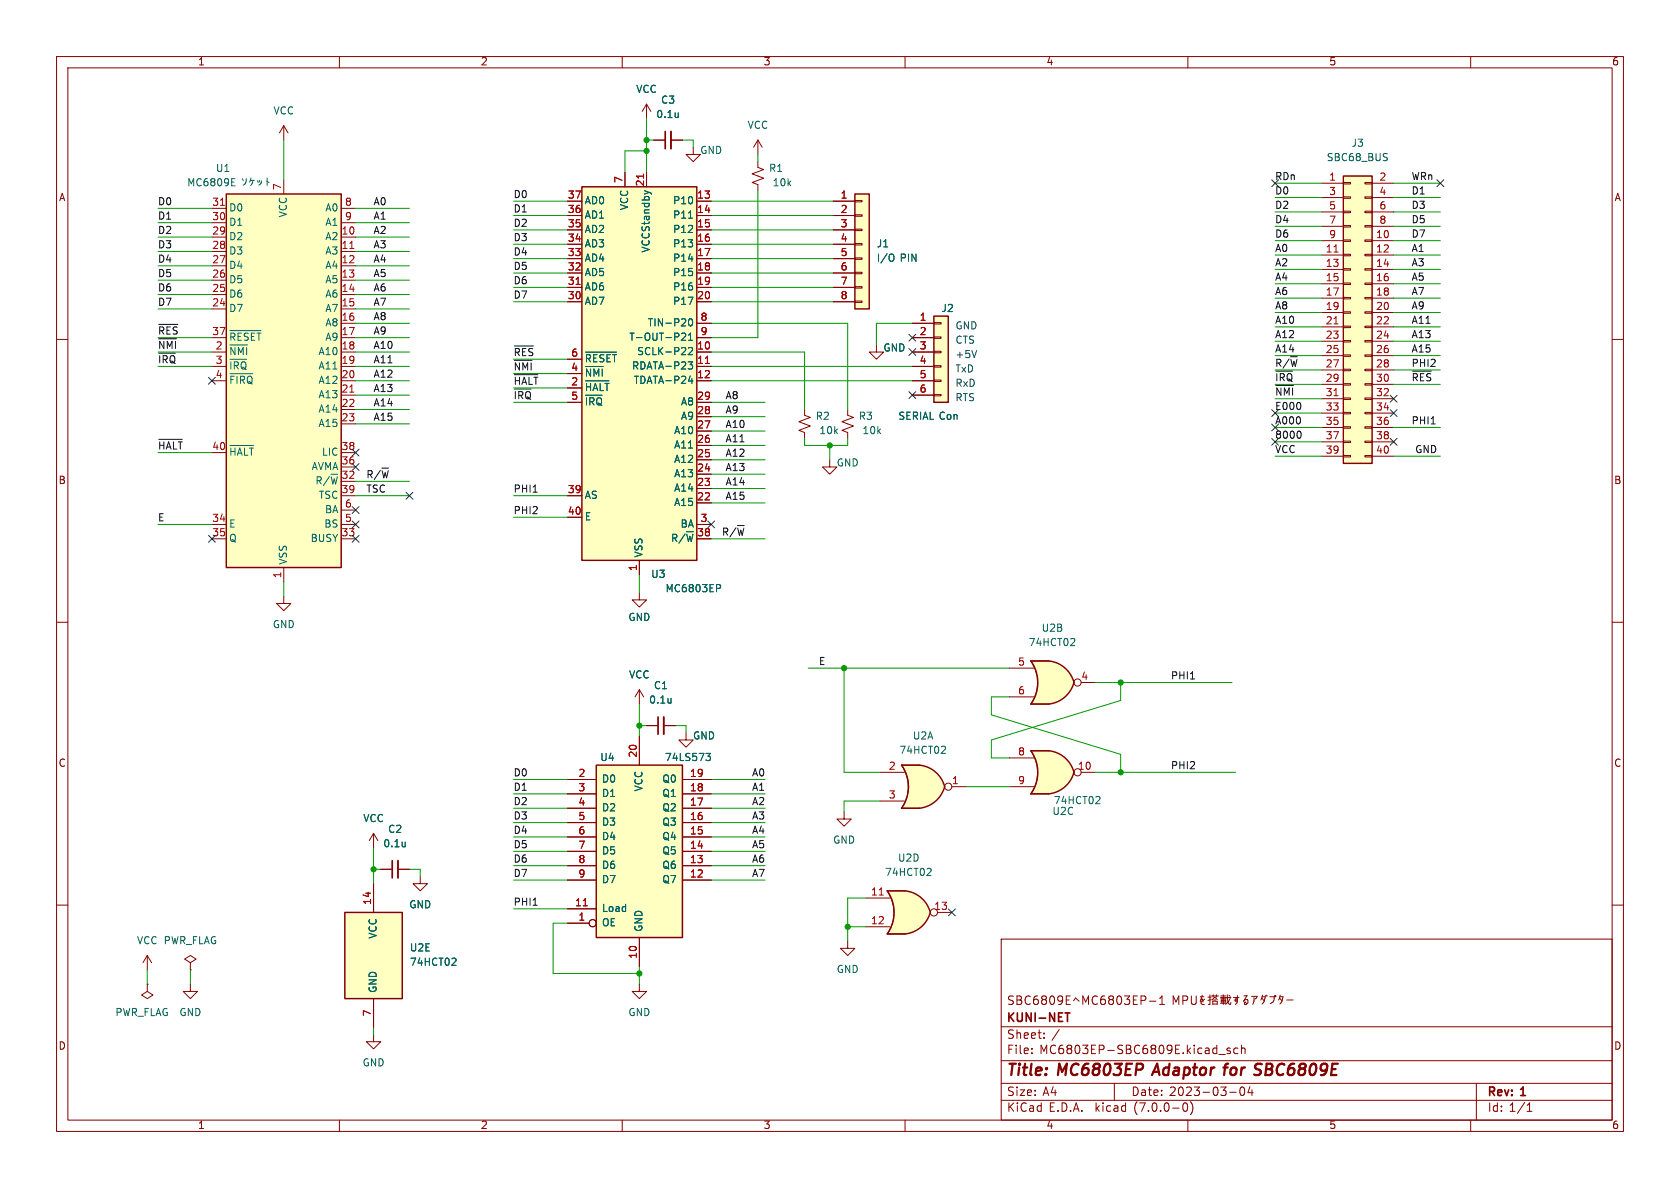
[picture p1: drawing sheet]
<svg xmlns="http://www.w3.org/2000/svg" width="297mm" height="210mm" viewBox="0 0 297 210" stroke-linecap="round" stroke-linejoin="round" font-family="sans-serif">
<g fill="none" stroke="#840000" stroke-width=".18">
<path d="M10 10h277v190h-277zM12 12h273v186h-273zM60 10v2M110 10v2M160 10v2M210 10v2M260 10v2M10 60h2M285 60h2M10 110h2M285 110h2M100.3 137.8h5.1"/>
<path d="M113 130.2v5.1M120.6 137.8h5.1M121.3 129.5v1.3h1.3l-1.3 1.3-1.3-1.3h1.3M10 160h2M67.3 153.7h2M70.4 153.7h2M100.3 155.6h5.1M100.3 153h5.1M100.3 150.5h5.1M100.3 148h5.1M100.3 145.4h5.1M100.3 142.9h5.1"/>
<path d="M100.3 140.3h5.1M120.6 155.6h5.1M120.6 153h5.1M120.6 150.5h5.1M120.6 148h5.1M120.6 145.4h5.1M120.6 142.9h5.1M120.6 140.3h5.1M285 160h2M26 174v1.3l1.1 .6-1.1 .6-1-.6 1-.6M26 174h.1M26 168.9l-.7 1.3"/>
<path d="M26 168.9v2.6M26 168.9l.8 1.3M33.7 174v1.3h1.2l-1.2 1.2-1.3-1.2h1.3M33.7 170.2l1-.7-1-.6-1.1 .6 1.1 .7v1.3M33.7 171.5h.1M100.3 163.2h3.8M100.3 160.7h5.1M113 165.7v5.1M177 166h108v32h-108zM179.1 176.1h-.5l-.2 .1v.4l.6 .3 .1 .4-.2 .3-.6-.1M179.8 176.1h.5l.2 .1 .1 .3-.3 .3a.4 .4 0 0 1 .4 .3 .4 .4 0 0 1-.3 .5h-.6zM179.8 176.8h.5"/>
<path d="M182.1 176.2a.6 .6 0 0 0-.7 0 .6 .6 0 0 0-.2 .7 .56 .56 0 0 0 .3 .6 .56 .56 0 0 0 .6-.1M183.4 176.1a.59 .59 0 0 0-.7 .6v.6l.2 .2 .4 .1 .2-.2 .1-.5-.2-.2-.4-.1-.3 .3M184.4 176.7l-.3 .3 .1 .4 .2 .2 .5-.1 .1-.2-.1-.5-.2-.1M184.4 176.7l-.3-.3 .3-.3h.5l.1 .2-.3 .4M184.4 176.7h.3M185.7 176.2l.2-.1a.81 .81 0 0 1 .6 .6 .81 .81 0 0 1-.3 .8l-.1 .1a.81 .81 0 0 1-.4-1.4zM187.9 176.7l-.3 .3h-.3l-.3-.3 .1-.6h.5l.2 .1a.99 .99 0 0 1-.4 1.4h-.3M188.5 176.8h.5M189.2 176.1h-.7v1.5h.7M189.8 176.9l.3-.5 .7 .6M191.4 177.6v-1.5l.5 1 .5-1v1.5M194 176.2a.6 .6 0 0 0-.7 0 .6 .6 0 0 0-.2 .7 .56 .56 0 0 0 .3 .6 .56 .56 0 0 0 .6-.1"/>
<path d="M195.3 176.1a.59 .59 0 0 0-.7 .6v.6l.1 .2 .4 .1 .3-.2v-.5l-.1-.2-.4-.1-.3 .3M196.3 176.7l-.3 .3 .1 .4 .2 .2 .4-.1 .2-.2-.1-.5-.2-.1M196.3 176.7l-.3-.3 .3-.3h.4l.2 .2-.3 .4M196.3 176.7h.3M197.6 176.2l.2-.1a.81 .81 0 0 1 .6 .6 .81 .81 0 0 1-.3 .8l-.2 .1a.81 .81 0 0 1-.3-1.4zM198.8 176.1h.9l-.5 .5 .4 .2v.6l-.2 .2h-.4l-.2-.2M200.4 176.8h.5M201.1 176.1h-.7v1.5h.7M201.7 176.8h.7l.2-.2-.1-.4-.2-.1h-.6v1.5M203.2 177h1.2M205 177.6h.9M205 176.5l.4-.4v1.5"/>
<path d="M207.4 177.6v-1.5l.5 1 .5-1v1.5M209.1 176.8h.7l.2-.2-.1-.4-.2-.1h-.6v1.5M210.6 176.1v1.2l.3 .3 .4-.1 .2-.2v-1.2M212.2 176.2h.6M212.5 175.9l-.3 1.1 .3-.4 .2 .5M213 176.6l-.7 .5v.2l.2 .3h.4M213.5 176.3h.6M213.9 175.8v1.8h-.3M214.1 176.7l-.6 .1M214.2 176.1h1.2M214.4 177.6v-.6h.8v.6M214.4 177.5h.8"/>
<path d="M214.5 175.8v.5M214.5 176.8h.4M215 175.8v.5M215.2 176.7l-.4-.4-.5 .5M215.8 176.3h1.8M215.8 177.3h1M215.8 176.1h.9M215.8 176.6h1M215.9 176.8h.8v.3h-.8zM215.9 176.9h.8M216.3 175.8v.5M216.3 176.4v1.2"/>
<path d="M217 175.8l.1 1.5M217.2 177l-.5 .6M217.3 175.9l.2 .2M217.5 176.5l-.4 .7M217.6 177.2l-.1 .4-.4-.3M218 176.3h1M218.7 176.7l-.2-.1-.2 .3 .2 .1 .2-.2M218.8 176v1l-.1 .3-.3 .3M219.9 176.1l.6-.1-.7 1 .4-.3h.3l.1 .6-.3 .3h-.3v-.3l.1-.2 .3 .3M221.3 176.1h1l-.5 .5M221.7 176.3v.7l-.2 .6M223.1 176.5l.4 .4"/>
<path d="M223.2 176.2h.5l-.2 .9-.4 .4M223.2 175.9l-.3 .9M223.7 176l.1 .1M223.9 175.9l.1 .2M224.5 176.2h.8a.97 .97 0 0 1-.8 1.2M225.4 176l.1 .1v.1l-.2-.1zM226.3 176.5l.3 .4M226.3 176.2h.5l-.2 .9-.3 .4M226.3 175.9l-.3 .9M227.5 176.8h1.1M60 198v2M110 198v2"/>
<path d="M160 198v2M177 194.5h108M177 191.5h108M177 187.5h108M177 181.5h108M182.4 186.1v.2M182.4 185.3v.2M184.6 183.4v.2M184.6 182.6v.2M197 191.5v3M209.3 195h.2a.81 .81 0 0 1 .5 .6 .81 .81 0 0 1-.3 .8l-.1 .1a.81 .81 0 0 1-.6-.7 .81 .81 0 0 1 .3-.8zM210 198v2"/>
<path d="M210.5 194.8a1.74 1.74 0 0 1 0 2.2M215.5 186.4h1.1M217.4 193.1h1.1M217.5 185.3h-.4l-.2 .2 .1 .2 .5 .1v.4h-.6M218.8 185.3h-.4l-.3 .2v.5l.2 .2h.5M219.4 192.2h.1a.81 .81 0 0 1 .6 .6 .81 .81 0 0 1-.3 .8l-.1 .1a.81 .81 0 0 1-.6-.7 .81 .81 0 0 1 .3-.8zM219.5 185.4l.2-.1h.3l.1 1M219.5 184.8v1.5M221 192.1l-.4 1.1h.9M221.3 192.7v1M260 198v2M261 191.5v6.5"/>
<path d="M270 196.5h.8M270 195.4l.4-.4v1.5"/>
<circle cx="104.8" cy="163.2" r=".63"/>
</g>
<path d="M204.6 188l-.9 2M216.3 188.7h.7M217.1 188l-.4 .1-.1 .2-.2 1.7M222.3 188l.8 .1M222.6 189.1a.46 .46 0 0 1 .3 .4 .46 .46 0 0 1-.2 .4" fill="none" stroke="#840000" stroke-width=".4"/>
<path d="M69.3 152.1v3.1M188.3 179.1h.8M188.7 179.1v1.5" fill="none" stroke="#840000" stroke-width=".3"/>
<g fill="#ffffc2" stroke="#ffffc2" stroke-width=".18">
<path d="M105.4 135.3h15.2v30.4h-15.2z"/>
<path d="M162 137.7l5 1.4a5.2 5.2 0 0 1-4.4 3.8z"/>
</g>
<path d="M105.4 135.3h15.2v30.4h-15.2z" fill="none" stroke="#840000" stroke-width=".25"/>
<path d="M103.1 160.1h.7" fill="none" stroke="#a90000" stroke-width=".18"/>
<path d="M124.8 133.2h.8l-.4 .5 .3 .1 .1 .4-.3 .3h-.3" fill="none" stroke="#006464" stroke-width=".18"/>
<path d="M70.4 152.1v3.1" fill="none" stroke="#840000" stroke-width=".33"/>
<path d="M159.4 135.3h3.2M159.4 142.9h3.2" fill="none" stroke="#ffffc2" stroke-width=".18"/>
<path d="M159.4 135.3h3.2v7.6h-3.2a6.7 6.7 0 0 0 0-7.6z" fill="#ffffc2"/>
<g fill="#ffffc2" stroke="#ffffc2" stroke-width=".18">
<path d="M162.6 135.3a5.1 5.1 0 0 1 4.4 3.8l-5 1.3z"/>
<path d="M61 161.3h10.1v15.2h-10.1z"/>
<path d="M159.4 159.9l5.1 1.4a5.2 5.2 0 0 1-4.5 3.8z"/>
</g>
<path d="M162.6 135.3h-3.2a6.6 6.6 0 0 1 0 7.6h3.2M162.6 135.3a5.1 5.1 0 0 1 4.4 3.8 5.2 5.2 0 0 1-4.4 3.8M61 161.3h10.1v15.2h-10.1z" fill="none" stroke="#840000" stroke-width=".25"/>
<g fill="none" stroke="#840000" stroke-width=".18">
<path d="M155.6 136.5h4.3M162.6 135.3h-3.2a6.6 6.6 0 0 1 0 7.6h3.2M168.3 139.1h2.5M66 156.2v5.1M74.3 154.9v1.3h1.3l-1.3 1.3-1.3-1.3h1.3M155.6 141.6h4.3M66 176.5v5.1M113 174v1.3h1.3l-1.3 1.2-1.2-1.2h1.2M66 182.9v1.3h1.3l-1.3 1.2-1.2-1.2h1.2"/>
<circle cx="167.6" cy="139.1" r=".63"/>
</g>
<path d="M166.9 131.9l.3 .3-.1 .3-.7 .7h.8M80.4 169.4l.2 .2v.3l-.8 .7h.8" fill="none" stroke="#006464" stroke-width=".18"/>
<path d="M156.8 157.5h3.2M156.8 165.1h3.2" fill="none" stroke="#ffffc2" stroke-width=".18"/>
<path d="M156.8 157.5h3.2v7.6h-3.2a6.7 6.7 0 0 0 0-7.6z" fill="#ffffc2"/>
<g fill="#ffffc2" stroke="#ffffc2" stroke-width=".18">
<path d="M160 157.5a5.1 5.1 0 0 1 4.5 3.8l-5 1.3z"/>
<path d="M165.1 55.9h2.5v15.2h-2.5z"/>
<path d="M102.9 33h20.3v66.1h-20.3z"/>
<path d="M237.5 31.1h5.1v50.8h-5.1z"/>
<path d="M184.8 135.2l5.1 1.3a5.2 5.2 0 0 1-4.5 3.8z"/>
</g>
<path d="M102.9 33h20.3v66.1h-20.3zM237.5 31.1h5.1v50.8h-5.1zM165.1 55.9h2.5v15.2h-2.5zM156.8 157.5h3.2a5.1 5.1 0 0 1 4.5 3.8 5.2 5.2 0 0 1-4.5 3.8h-3.2a6.6 6.6 0 0 0 0-7.6z" fill="none" stroke="#840000" stroke-width=".25"/>
<g fill="none" stroke="#840000" stroke-width=".18">
<path d="M100.3 35.6h2.6M100.3 38.1h2.6M110.5 30.5v2.5M114.3 30.5v2.5M123.2 35.6h2.5M123.2 38.1h2.5M233.7 32.4h3.8M233.7 34.9h3.8M233.7 37.5h3.8M237.5 39.9h1.3v.2h-1.3zM237.5 37.3h1.3v.3h-1.3zM237.5 34.8h1.3v.3h-1.3z"/>
<path d="M237.5 32.3h1.3v.2h-1.3zM241.3 39.9h1.3v.2h-1.3zM241.3 37.3h1.3v.3h-1.3zM241.3 34.8h1.3v.3h-1.3zM241.3 32.3h1.3v.2h-1.3zM242.6 32.4h3.8M242.6 34.9h3.8M242.6 37.5h3.8M100.3 40.6h2.6M100.3 43.2h2.6M100.3 45.7h2.6M100.3 48.3h2.6"/>
<path d="M100.3 50.8h2.6M100.3 53.3h2.6M123.2 57.2h2.5M123.2 59.7h2.5M123.2 40.6h2.5M123.2 43.2h2.5M123.2 45.7h2.5M123.2 48.3h2.5M123.2 50.8h2.5M123.2 53.3h2.5M161.3 57.2h3.8M161.3 59.7h3.8"/>
<path d="M165.1 59.6h1.3v.2h-1.3zM165.1 57h1.3v.3h-1.3zM233.7 42.5h3.8M233.7 45.1h3.8M233.7 47.6h3.8M233.7 50.2h3.8M233.7 52.7h3.8M233.7 55.2h3.8M233.7 57.8h3.8M233.7 40h3.8M237.5 57.7h1.3v.2h-1.3zM237.5 55.1h1.3v.3h-1.3z"/>
<path d="M237.5 52.6h1.3v.2h-1.3zM237.5 50h1.3v.3h-1.3zM237.5 47.5h1.3v.3h-1.3zM237.5 45h1.3v.2h-1.3zM237.5 42.4h1.3v.3h-1.3zM241.3 57.7h1.3v.2h-1.3zM241.3 55.1h1.3v.3h-1.3zM241.3 52.6h1.3v.2h-1.3zM241.3 50h1.3v.3h-1.3zM241.3 47.5h1.3v.3h-1.3zM241.3 45h1.3v.2h-1.3zM241.3 42.4h1.3v.3h-1.3z"/>
<path d="M242.6 42.5h3.8M242.6 45.1h3.8M242.6 47.6h3.8M242.6 50.2h3.8M242.6 52.7h3.8M242.6 55.2h3.8M242.6 57.8h3.8M242.6 40h3.8M100.3 68.6h2.6M100.3 71.1h2.6M100.3 66h2.6M100.3 63.5h2.6"/>
<path d="M123.2 62.2h2.5M123.2 64.8h2.5M123.2 67.3h2.5M123.2 78.7h2.5M123.2 76.2h2.5M123.2 73.7h2.5M123.2 71.1h2.5M142.2 72.4v1l1.1 .4-2.1 .7 2.1 .8-2.1 .8 1 .4v1M149.9 72.4v1l1 .4-2.1 .7 2.1 .8-2.1 .8 1.1 .4v1M161.3 62.2h3.8M161.3 64.8h3.8M161.3 67.3h3.8"/>
<path d="M161.3 69.9h3.8M165.1 69.7h1.3v.3h-1.3zM165.1 67.2h1.3v.2h-1.3zM165.1 64.6h1.3v.3h-1.3zM165.1 62.1h1.3v.3h-1.3zM233.7 60.3h3.8M233.7 62.9h3.8M233.7 65.4h3.8M233.7 67.9h3.8M233.7 70.5h3.8M233.7 73h3.8M233.7 75.6h3.8"/>
<path d="M233.7 78.1h3.8M237.5 78h1.3v.2h-1.3zM237.5 75.4h1.3v.3h-1.3zM237.5 72.9h1.3v.3h-1.3zM237.5 70.4h1.3v.2h-1.3zM237.5 67.8h1.3v.3h-1.3zM237.5 65.3h1.3v.2h-1.3zM237.5 62.7h1.3v.3h-1.3zM237.5 60.2h1.3v.3h-1.3zM241.3 78h1.3v.2h-1.3zM241.3 75.4h1.3v.3h-1.3zM241.3 72.9h1.3v.3h-1.3z"/>
<path d="M241.3 70.4h1.3v.2h-1.3zM241.3 67.8h1.3v.3h-1.3zM241.3 65.3h1.3v.2h-1.3zM241.3 62.7h1.3v.3h-1.3zM241.3 60.2h1.3v.3h-1.3zM242.6 60.3h3.8M242.6 62.9h3.8M242.6 65.4h3.8M242.6 67.9h3.8M242.6 70.5h3.8M242.6 73h3.8M242.6 75.6h3.8"/>
<path d="M242.6 78.1h3.8M100.3 87.6h2.6M100.3 91.4h2.6M113 99.1v2.5M123.2 88.9h2.5M123.2 86.4h2.5M123.2 83.8h2.5M123.2 81.3h2.5M123.2 92.7h2.5M123.2 95.3h2.5M146.7 81.3v1.3h1.3l-1.3 1.2-1.3-1.2h1.3M233.7 80.6h3.8"/>
<path d="M237.5 80.5h1.3v.3h-1.3zM241.3 80.5h1.3v.3h-1.3zM242.6 80.6h3.8M50.2 105.4v1.3h1.2l-1.2 1.3-1.3-1.3h1.3M114.3 128.3h2M117.3 128.3h2.1M66 147.3l-.7 1.3M66 147.3v2.6M66 147.3l.8 1.3M149.2 143.5v1.3h1.3l-1.3 1.3-1.2-1.3h1.2M153 158.8h4.4M160 157.5h-3.2a6.6 6.6 0 0 1 0 7.6h3.2"/>
<path d="M149.9 166.4v1.2h1.2l-1.2 1.3-1.3-1.3h1.3M153 163.8h4.4M165.7 161.3h2.6"/>
<circle cx="165.1" cy="161.3" r=".63"/>
</g>
<path d="M113.8 30.8v.7M101.8 50.3h.8M235.8 44.6h.8M235.8 57.3h.8M124.7 64.2h.7M235.8 70h.8M155.4 158.2h.8" fill="none" stroke="#a90000" stroke-width=".18"/>
<g fill="none" stroke="#006464" stroke-width=".18">
<path d="M113.9 33.7l.9 .3M121.7 38.6h.7M245.1 27.1l.2 .1M245.2 27.9v.4M120.5 59l.5-.1 .2 .3-.8 1h.8M121.7 59.2l.4-.3v1.3M121.8 56.5l.2-.2a.68 .68 0 0 1 .5 .7 .68 .68 0 0 1-.5 .6l-.2-.1-.1-.4zM103.5 67.3h4.2M103.5 64.8h3.1M103.5 69.9h3M103.5 62.2h5.5M103.7 67.8v1.2"/>
<path d="M103.7 70.3v1.3M104.3 70.3v1.3M104.4 63.1l-.1-.3-.6-.1v1.3M104.4 65.2v1.3l-.7-1.3v1.3M104.4 67.8v1.2M104.8 69l.5-1.2 .4 1.2M105 66.5v-1.3l.4 .9 .5-.9v1.3M105.6 62.7h-.6v1.3M106.1 67.8v1.2M106.5 65.2v1.3M106.8 62.8l-.5-.1-.3 .4M107.3 67.8v1.2"/>
<path d="M107.9 62.7h-.6v1.3M108.3 62.7h.7M108.6 62.7v1.3M121.7 64h.7l-.4 .5 .4 .1v.4l-.2 .2h-.4M121.7 61.5l.5-.1 .2 .4-.7 .9h.7M121.7 60.2h.7M122 66.4l-.3 1h.8M122.3 66.9v.9M119.7 94.9l-.2-.4-.6-.1v1.3M121.1 94.4l-1.1 1.6M121.4 94.4l.3 1.3M122.5 94.4l-.3 1.3"/>
<path d="M127.2 103.3l.2 .3-.1 .3-.1 .1M164.4 153.5l.2 .2v.3l-.8 .8h.8"/>
</g>
<path d="M117.3 126.7v3.1" fill="none" stroke="#840000" stroke-width=".33"/>
<path d="M116.3 126.7v3.1" fill="none" stroke="#840000" stroke-width=".3"/>
<path d="M182.2 132.7h3.2M182.2 140.3h3.2" fill="none" stroke="#ffffc2" stroke-width=".18"/>
<path d="M182.2 132.7h3.2v7.6h-3.2a6.7 6.7 0 0 0 0-7.6z" fill="#ffffc2"/>
<g fill="#ffffc2" stroke="#ffffc2" stroke-width=".18">
<path d="M185.4 132.7a5.1 5.1 0 0 1 4.5 3.8l-5 1.3z"/>
<path d="M184.8 119.3l5.1 1.4a5.2 5.2 0 0 1-4.5 3.8z"/>
</g>
<path d="M185.4 132.7h-3.2a6.6 6.6 0 0 1 0 7.6h3.2M185.4 132.7a5.1 5.1 0 0 1 4.5 3.8 5.2 5.2 0 0 1-4.5 3.8" fill="none" stroke="#840000" stroke-width=".25"/>
<g fill="none" stroke="#840000" stroke-width=".18">
<path d="M50.2 22.2l-.8 1.3M50.2 22.2v2.6M50.2 22.2l.7 1.3M113 104.8v1.2h1.3l-1.3 1.3-1.2-1.3h1.2M113 121.9l-.7 1.3M113 121.9v2.6M113 121.9l.8 1.3M178.4 134h4.4M178.4 139.1h4.4M185.4 132.7h-3.2a6.6 6.6 0 0 1 0 7.6h3.2M191.1 136.5h2.6"/>
<circle cx="190.5" cy="136.5" r=".63"/>
</g>
<path d="M194.2 140.8l.3 .2-.1 .3-.7 .8h.8" fill="none" stroke="#006464" stroke-width=".18"/>
<path d="M182.2 116.8h3.2M182.2 124.5h3.2" fill="none" stroke="#ffffc2" stroke-width=".18"/>
<path d="M182.2 116.8h3.2v7.7h-3.2a6.7 6.7 0 0 0 0-7.7z" fill="#ffffc2"/>
<g fill="#ffffc2" stroke="#ffffc2" stroke-width=".18">
<path d="M185.4 116.8a5.1 5.1 0 0 1 4.5 3.9l-5 1.3z"/>
<path d="M40 34.3h20.3v66h-20.3z"/>
<path d="M151.1 34.3h2.6v20.3h-2.6z"/>
</g>
<path d="M40 34.3h20.3v66h-20.3zM151.1 34.3h2.6v20.3h-2.6zM185.4 116.8h-3.2a6.6 6.6 0 0 1 0 7.7h3.2M185.4 116.8a5.1 5.1 0 0 1 4.5 3.9 5.2 5.2 0 0 1-4.5 3.8" fill="none" stroke="#840000" stroke-width=".25"/>
<g fill="none" stroke="#840000" stroke-width=".18">
<path d="M114.3 18.4l-.8 1.3M114.3 18.4v2.6M114.3 18.4l.8 1.3M37.5 39.4h2.5M37.5 36.8h2.5M50.2 31.8v2.5M60.3 39.4h2.6M60.3 36.8h2.6M100.3 35.6h2.6M100.3 38.1h2.6M110.5 30.5v2.5M114.3 30.5v2.5"/>
<path d="M115.6 24.8h2M118.6 24.8h2M122.6 26v1.3h1.2l-1.2 1.3-1.3-1.3h1.3M123.2 35.6h2.5M123.2 38.1h2.5M134 28.6v1l1 .4-2 .7 2 .8-2 .8 1 .3v1.1M134 24.8v2.5M134 24.8l-.8 1.2M134 24.8l.7 1.2M147.3 35.6h3.8M147.3 38.1h3.8M151.1 38h1.3v.2h-1.3z"/>
<path d="M151.1 35.4h1.3v.3h-1.3zM37.5 41.9h2.5M37.5 44.5h2.5M37.5 47h2.5M37.5 49.5h2.5M37.5 52.1h2.5M37.5 54.6h2.5M37.5 59.7h2.5M60.3 41.9h2.6M60.3 44.5h2.6M60.3 47h2.6M60.3 49.5h2.6"/>
<path d="M60.3 52.1h2.6M60.3 54.6h2.6M60.3 57.2h2.6M60.3 59.7h2.6M100.3 40.6h2.6M100.3 43.2h2.6M100.3 45.7h2.6M100.3 48.3h2.6M100.3 50.8h2.6M100.3 53.3h2.6M123.2 57.2h2.5M123.2 59.7h2.5"/>
<path d="M123.2 40.6h2.5M123.2 43.2h2.5M123.2 45.7h2.5M123.2 48.3h2.5M123.2 50.8h2.5M123.2 53.3h2.5M147.3 40.6h3.8M147.3 43.2h3.8M147.3 45.7h3.8M147.3 48.3h3.8M147.3 50.8h3.8M147.3 53.3h3.8"/>
<path d="M151.1 53.2h1.3v.3h-1.3zM151.1 50.7h1.3v.2h-1.3zM151.1 48.1h1.3v.3h-1.3zM151.1 45.6h1.3v.2h-1.3zM151.1 43.1h1.3v.2h-1.3zM151.1 40.5h1.3v.3h-1.3zM161.3 57.2h3.8M161.3 59.7h3.8M37.5 62.2h2.5M37.5 64.8h2.5M37.5 67.3h2.5M60.3 62.2h2.6"/>
<path d="M60.3 64.8h2.6M60.3 67.3h2.6M60.3 69.9h2.6M60.3 72.4h2.6M60.3 74.9h2.6M100.3 68.6h2.6M100.3 71.1h2.6M100.3 66h2.6M100.3 63.5h2.6M123.2 62.2h2.5M123.2 64.8h2.5M123.2 67.3h2.5"/>
<path d="M123.2 78.7h2.5M123.2 76.2h2.5M123.2 73.7h2.5M123.2 71.1h2.5M154.9 61v1.2h1.3l-1.3 1.3-1.2-1.3h1.2M161.3 62.2h3.8M161.3 64.8h3.8M161.3 67.3h3.8M161.3 69.9h3.8M37.5 95.3h2.5M37.5 92.7h2.5M37.5 80h2.5"/>
<path d="M60.3 85.1h2.6M60.3 95.3h2.6M60.3 92.7h2.6M60.3 82.6h2.6M60.3 80h2.6M60.3 87.6h2.6M60.3 90.2h2.6M100.3 87.6h2.6M100.3 91.4h2.6M113 99.1v2.5M123.2 95.3h2.5M123.2 92.7h2.5"/>
<path d="M123.2 88.9h2.5M123.2 86.4h2.5M123.2 83.8h2.5M123.2 81.3h2.5M50.2 100.3v2.6M178.4 118.1h4.4M185.4 116.8h-3.2a6.6 6.6 0 0 1 0 7.7h3.2M100.3 137.8h5.1M113 130.2v5.1M114.3 128.3h2M117.3 128.3h2.1M120.6 137.8h5.1"/>
<path d="M178.4 123.2h4.4M191.1 120.7h2.6M66 156.2v5.1M67.3 153.7h2M70.4 153.7h2M100.3 155.6h5.1M100.3 153h5.1M100.3 150.5h5.1M100.3 148h5.1M100.3 145.4h5.1M100.3 142.9h5.1M100.3 140.3h5.1"/>
<path d="M120.6 155.6h5.1M120.6 153h5.1M120.6 150.5h5.1M120.6 148h5.1M120.6 145.4h5.1M120.6 142.9h5.1M120.6 140.3h5.1M66 176.5v5.1M100.3 163.2h3.8M100.3 160.7h5.1M113 165.7v5.1"/>
<circle cx="190.5" cy="120.6" r=".63"/>
<circle cx="104.8" cy="163.2" r=".63"/>
</g>
<g fill="none" stroke="#006464" stroke-width=".18">
<path d="M41 32.2h.4M41 32.9h.6M41 31.6h.6M113.9 33.7l.9 .3M121.7 38.6h.7M40.6 58.4h5.5M41.5 59.3l-.1-.4h-.6v1.3M42.7 58.9h-.6v1.3M43.9 58.9h-.5l-.2 .3M45 58.9h-.6v1.3M45.4 58.9h.7M45.8 58.9v1.3"/>
<path d="M120.5 59l.5-.1 .2 .3-.8 1h.8M121.7 59.2l.4-.3v1.3M121.8 56.5l.2-.2a.68 .68 0 0 1 .5 .7 .68 .68 0 0 1-.5 .6l-.2-.1-.1-.4zM157.9 45a.9 .9 0 0 1 0 1.1M40.6 61h3.2M40.6 63.5h3M40.6 66.1h4.1M40.6 78.8h4.2M40.8 64v1.2M40.8 66.5v1.3M40.8 79.2v1.3M40.8 79.8h.7"/>
<path d="M41.4 64v1.2M41.5 61.4v1.3l-.7-1.3v1.3M41.5 79.2v1.3M41.9 66.5v1.3M42.1 62.7v-1.3l.5 .9 .4-.9v1.3M42.5 66.5v1.3M43.2 79.2v1.3h.6M43.6 61.4v1.3M44.1 79.2h.7M44.4 79.2v1.3M103.5 67.3h4.2M103.5 64.8h3.1"/>
<path d="M103.5 69.9h3M103.5 62.2h5.5M103.7 67.8v1.2M103.7 70.3v1.3M104.3 70.3v1.3M104.4 63.1l-.1-.3-.6-.1v1.3M104.4 65.2v1.3l-.7-1.3v1.3M104.4 67.8v1.2M104.8 69l.5-1.2 .4 1.2M105 66.5v-1.3l.4 .9 .5-.9v1.3M105.6 62.7h-.6v1.3M106.1 67.8v1.2"/>
<path d="M106.5 65.2v1.3M106.8 62.8l-.5-.1-.3 .4M107.3 67.8v1.2M107.9 62.7h-.6v1.3M108.3 62.7h.7M108.6 62.7v1.3M121.7 64h.7l-.4 .5 .4 .1v.4l-.2 .2h-.4M121.7 61.5l.5-.1 .2 .4-.7 .9h.7M121.7 60.2h.7M122 66.4l-.3 1h.8M122.3 66.9v.9M42 80.5l.4-1.3 .4 1.3"/>
<path d="M42.1 80.1h.6M56.8 84.7l-.1-.4h-.6v1.3M58.2 84.2l-1 1.7M58.5 84.3l.3 1.3M59.6 84.3l-.3 1.3M119.7 94.9l-.2-.4-.6-.1v1.3M121.1 94.4l-1.1 1.6M121.4 94.4l.3 1.3M122.5 94.4l-.3 1.3M127.2 103.3l.2 .3-.1 .3-.1 .1M189.8 112.9l.2 .2v.3l-.8 .7h.8M124.8 133.2h.8l-.4 .5 .3 .1 .1 .4-.3 .3h-.3"/>
<path d="M80.4 169.4l.2 .2v.3l-.8 .7h.8"/>
</g>
<path d="M39 36.3h.7M113.8 30.8v.7M61.8 43.9h.8M101.8 50.3h.8M61.8 69.3h.8M124.7 64.2h.7M103.1 160.1h.7" fill="none" stroke="#a90000" stroke-width=".18"/>
<path d="M118.6 23.2v3.1" fill="none" stroke="#840000" stroke-width=".33"/>
<path d="M117.6 23.2v3.1" fill="none" stroke="#840000" stroke-width=".3"/>
<g fill="none" stroke="#0f0f0f" stroke-width=".18">
<path d="M28.1 59.9h3.1M28.1 57.3h3.3M28.1 62.4h2.9M28.1 77.7h4.1M90.9 63.7h3.2M90.9 68.8h3M90.9 61.2h3.4M90.9 66.2h4.2M225.6 68.1h3.1M225.6 65.6h2.9M228.2 63.1h1.1M229.9 76.3l.1 .4-.1 .7"/>
<path d="M249.7 65.6h3.4M67.5 82.7h1.2M130.4 92.9h1.2"/>
</g>
<g fill="none" stroke="#009600" stroke-width=".18">
<path d="M27.9 39.4h9.6M27.9 36.8h9.6M50.2 24.8v7M62.9 39.4h9.5M62.9 36.8h9.5M90.8 35.6h9.5M90.8 38.1h9.5M114.3 24.8h1.3M114.3 21v9.5M114.3 26.7h-3.8v3.8M120.6 24.8h2v1.2M125.7 35.6h21.6"/>
<path d="M125.7 38.1h21.6M134 33.7v26h-8.3M134 27.3v1.3M225.4 34.9h8.3M225.4 37.5h8.3M225.4 32.4h8.3M246.4 34.9h8.2M246.4 37.5h8.2M246.4 32.4h8.2M27.9 59.7h9.6M27.9 49.5h9.6M27.9 52.1h9.6"/>
<path d="M27.9 54.6h9.6M27.9 44.5h9.6M27.9 47h9.6M27.9 41.9h9.6M62.9 59.7h9.5M62.9 49.5h9.5M62.9 52.1h9.5M62.9 57.2h9.5M62.9 54.6h9.5M62.9 44.5h9.5M62.9 47h9.5M62.9 41.9h9.5"/>
<path d="M90.8 48.3h9.5M90.8 43.2h9.5M90.8 40.6h9.5M90.8 45.7h9.5M90.8 53.3h9.5M90.8 50.8h9.5M125.7 57.2h24.2v15.2M125.7 48.3h21.6M125.7 43.2h21.6M125.7 40.6h21.6M125.7 45.7h21.6M125.7 53.3h21.6"/>
<path d="M125.7 50.8h21.6M161.3 57.2h-6.4v3.8M225.4 40h8.3M225.4 50.2h8.3M225.4 47.6h8.3M225.4 45.1h8.3M225.4 42.5h8.3M225.4 57.8h8.3M225.4 52.7h8.3M225.4 55.2h8.3M246.4 40h8.2M246.4 50.2h8.2"/>
<path d="M246.4 47.6h8.2M246.4 45.1h8.2M246.4 42.5h8.2M246.4 57.8h8.2M246.4 52.7h8.2M246.4 55.2h8.2M27.9 62.2h9.6M27.9 64.8h9.6M62.9 72.4h9.5M62.9 62.2h9.5M62.9 67.3h9.5M62.9 74.9h9.5"/>
<path d="M62.9 64.8h9.5M62.9 69.9h9.5M90.8 63.5h9.5M90.8 68.6h9.5M90.8 66h9.5M90.8 71.1h9.5M125.7 78.7h9.6M125.7 62.2h16.5v10.2M125.7 71.1h9.6M125.7 67.3h35.6M125.7 64.8h35.6M125.7 73.7h9.6"/>
<path d="M125.7 76.2h9.6M142.2 77.5v1.2h7.7v-1.2M146.7 78.7v2.6M225.4 75.6h8.3M225.4 73h8.3M225.4 62.9h8.3M225.4 65.4h8.3M225.4 60.3h8.3M225.4 67.9h8.3M225.4 70.5h8.3M225.4 78.1h8.3M246.4 75.6h8.2"/>
<path d="M246.4 62.9h8.2M246.4 65.4h8.2M246.4 60.3h8.2M246.4 67.9h8.2M27.9 80h9.6M27.9 92.7h9.6M62.9 87.6h9.5M62.9 85.1h9.5M90.8 87.6h9.5M90.8 91.4h9.5M125.7 88.9h9.6M125.7 95.3h9.6"/>
<path d="M125.7 83.8h9.6M125.7 86.4h9.6M125.7 81.3h9.6M225.4 80.6h8.3M246.4 80.6h8.2M50.2 102.9v2.5M113 101.6v3.2M142.9 118.1h35.5M149.2 118.1v18.4h6.4M90.8 137.8h9.5M113 124.5v5.7M113 128.3h1.3"/>
<path d="M119.4 128.3h1.9v1.2M125.7 137.8h9.6M170.8 139.1h7.6M178.4 123.2h-3.1v3.2l22.8 7v3.1M193.7 136.5h24.7M193.7 120.7h24.1M198.1 120.7v3.1l-22.8 7v3.2h3.1M66 153.7h1.3M66 149.9v6.3M72.4 153.7h1.9v1.2M90.8 150.5h9.5M90.8 153h9.5"/>
<path d="M90.8 155.6h9.5M90.8 145.4h9.5M90.8 148h9.5M90.8 140.3h9.5M90.8 142.9h9.5M125.7 150.5h9.6M125.7 153h9.6M125.7 155.6h9.6M125.7 145.4h9.6M125.7 148h9.6M125.7 140.3h9.6M125.7 142.9h9.6"/>
<path d="M153 158.8h-3.1v7.6M155.6 141.6h-6.4v1.9M26 171.5v2.5M33.7 171.5v2.5M90.8 160.7h9.5M100.3 163.2h-2.5v8.9h15.2M113 170.8v3.2M149.9 163.8h3.1M66 181.6v1.3"/>
</g>
<g fill="none" stroke="#000084" stroke-width=".18">
<path d="M224.8 31.8l1.2 1.2M226 31.8l-1.2 1.2M254 31.8l1.2 1.2M255.2 31.8l-1.2 1.2M160.7 59.1l1.2 1.2M161.9 59.1l-1.2 1.2M36.9 66.7l1.2 1.2M38.1 66.7l-1.2 1.2M62.3 79.4l1.2 1.2M63.5 79.4l-1.2 1.2M160.7 69.2l1.2 1.3M160.7 61.6l1.2 1.2"/>
<path d="M161.9 69.2l-1.2 1.3M161.9 61.6l-1.2 1.2M224.8 77.5l1.2 1.2M224.8 75l1.2 1.2M224.8 72.4l1.2 1.2M226 77.5l-1.2 1.2M226 75l-1.2 1.2M226 72.4l-1.2 1.2M245.8 77.5l1.2 1.2M245.8 69.9l1.2 1.2M245.8 72.4l1.2 1.2M247 77.5l-1.2 1.2"/>
<path d="M247 69.9l-1.2 1.2M247 72.4l-1.2 1.2M36.9 94.6l1.2 1.3M38.1 94.6l-1.2 1.3M62.3 94.6l1.2 1.3M62.3 81.9l1.2 1.3M62.3 92.1l1.2 1.2M62.3 89.6l1.2 1.2M63.5 94.6l-1.2 1.3M63.5 81.9l-1.2 1.3M63.5 92.1l-1.2 1.2M63.5 89.6l-1.2 1.2"/>
<path d="M71.8 87l1.2 1.2M73 87l-1.2 1.2M125.1 92.1l1.2 1.2M126.3 92.1l-1.2 1.2M167.7 160.7l1.2 1.2M168.9 160.7l-1.2 1.2"/>
</g>
<g fill="#009600" stroke="#009600" stroke-width=".18">
<circle cx="113" cy="128.3" r=".46"/>
<circle cx="113" cy="172.1" r=".46"/>
<circle cx="66" cy="153.7" r=".46"/>
<circle cx="149.9" cy="163.8" r=".46"/>
<circle cx="198.1" cy="136.5" r=".46"/>
<circle cx="198.1" cy="120.7" r=".46"/>
<circle cx="114.3" cy="26.7" r=".46"/>
<circle cx="114.3" cy="24.8" r=".46"/>
<circle cx="146.7" cy="78.7" r=".46"/>
<circle cx="149.2" cy="118.1" r=".46"/>
</g>
<g font-size="2.8" fill="#840000">
<text x="178" y="190.8">Title:</text>
<text x="187.1" y="190.8">MC6803EP</text>
<text x="204.7" y="190.8">Adaptor</text>
<text x="217.7" y="190.8">for</text>
<text x="223.7" y="190.8">SBC6809E</text>
</g>
<g font-size="2.1" fill="#840000">
<text x="178" y="183.9">Sheet:</text>
<text x="178" y="181.1">KUNI-NET</text>
<text x="185.9" y="183.9">/</text>
<text x="178" y="186.6">File:</text>
<text x="183.8" y="186.6">MC6803EP-SBC6809E.kicad_sch</text>
<text x="178" y="196.8">KiCad</text>
<text x="178" y="194">Size:</text>
<text x="184.3" y="194">A4</text>
<text x="185.4" y="196.8">E.D.A.</text>
<text x="193.7" y="196.8">kicad</text>
<text x="200" y="194">Date:</text>
<text x="200.6" y="196.8">(7.0.0-0)</text>
<text x="206.7" y="194">2023-03-04</text>
<text x="263" y="194.2">Rev:</text>
<text x="263" y="196.8">Id: 1/1</text>
<text x="269" y="194.2">1</text>
</g>
<g font-size="1.8" fill="#840000">
<text x="35" y="11.8">1</text>
<text x="85" y="11.8">2</text>
<text x="135" y="11.8">3</text>
<text x="185" y="11.8">4</text>
<text x="235" y="11.8">5</text>
<text x="285" y="11.8">6</text>
<text x="10.4" y="35.8">A</text>
<text x="285.4" y="35.8">A</text>
<text x="10.3" y="85.8">B</text>
<text x="285.3" y="85.8">B</text>
<text x="10.3" y="135.8">C</text>
<text x="285.3" y="135.8">C</text>
<text x="10.3" y="185.8">D</text>
<text x="285.3" y="185.8">D</text>
<text x="35" y="199.8">1</text>
<text x="85" y="199.8">2</text>
<text x="135" y="199.8">3</text>
<text x="185" y="199.8">4</text>
<text x="235" y="199.8">5</text>
<text x="285" y="199.8">6</text>
</g>
<g font-size="1.8" fill="#006464">
<text x="112.4" y="16.7">VCC</text>
<text x="48.3" y="20.5">VCC</text>
<text x="116" y="21.1">0.1u</text>
<text x="116.8" y="18.6">C3</text>
<text x="132.1" y="23.1">VCC</text>
<text x="123.7" y="27.5">GND</text>
<text x="234.5" y="28.8">SBC68_BUS</text>
<text x="238.9" y="26.2">J3</text>
<text x="33" y="33.2">MC6809E</text>
<text x="38.1" y="30.7">U1</text>
<text x="42.6" y="33.2">þÿ0½0±0Ã0È</text>
<text x="135.9" y="30.7">R1</text>
<text x="136.5" y="33.2">10k</text>
<text x="40.5" y="40.2">D1</text>
<text x="40.5" y="37.7">D0</text>
<text x="51" y="38.6" transform="rotate(-90 51 38.6)">VCC</text>
<text x="57.4" y="37.7">A0</text>
<text x="57.4" y="40.2">A1</text>
<text x="103.4" y="41.5">AD2</text>
<text x="103.4" y="38.9">AD1</text>
<text x="103.4" y="36.4">AD0</text>
<text x="111.3" y="37.3" transform="rotate(-90 111.3 37.3)">VCC</text>
<text x="118.9" y="36.4">P10</text>
<text x="118.9" y="38.9">P11</text>
<text x="118.9" y="41.5">P12</text>
<text x="40.5" y="47.8">D4</text>
<text x="40.5" y="45.3">D3</text>
<text x="40.5" y="42.7">D2</text>
<text x="57.4" y="42.7">A2</text>
<text x="57.4" y="45.3">A3</text>
<text x="57.4" y="47.8">A4</text>
<text x="103.4" y="46.5">AD4</text>
<text x="103.4" y="44">AD3</text>
<text x="115.1" y="44.8" transform="rotate(-90 115.1 44.8)">VCCStandby</text>
<text x="118.9" y="44">P13</text>
<text x="118.9" y="46.5">P14</text>
<text x="154.9" y="44">J1</text>
<text x="154.9" y="46.5">I/O</text>
<text x="159.1" y="46.5">PIN</text>
<text x="40.5" y="52.9">D6</text>
<text x="40.5" y="50.4">D5</text>
<text x="57.4" y="50.4">A5</text>
<text x="57.4" y="52.9">A6</text>
<text x="103.4" y="51.6">AD6</text>
<text x="103.4" y="49.1">AD5</text>
<text x="118.9" y="49.1">P15</text>
<text x="118.9" y="51.6">P16</text>
<text x="40.5" y="55.4">D7</text>
<text x="57.4" y="55.4">A7</text>
<text x="57.4" y="58">A8</text>
<text x="103.4" y="54.2">AD7</text>
<text x="114.4" y="58">TIN-P20</text>
<text x="118.9" y="54.2">P17</text>
<text x="166.4" y="55.4">J2</text>
<text x="40.5" y="63.7">~{NMI}</text>
<text x="40.5" y="61.1">~{RESET}</text>
<text x="56.2" y="63.1">A10</text>
<text x="56.2" y="65.6">A11</text>
<text x="57.4" y="60.5">A9</text>
<text x="103.4" y="64.9">~{RESET}</text>
<text x="111.1" y="60.5">T-OUT-P21</text>
<text x="111.6" y="65.6">RDATA-P23</text>
<text x="112.5" y="63.1">SCLK-P22</text>
<text x="156.1" y="62.4">GND</text>
<text x="40.5" y="66.2">~{IRQ}</text>
<text x="40.5" y="68.7">~{FIRQ}</text>
<text x="56.2" y="68.1">A12</text>
<text x="56.2" y="70.7">A13</text>
<text x="103.4" y="70">~{HALT}</text>
<text x="103.4" y="67.5">~{NMI}</text>
<text x="111.9" y="68.1">TDATA-P24</text>
<text x="120.3" y="71.9">A8</text>
<text x="56.2" y="73.2">A14</text>
<text x="56.2" y="75.8">A15</text>
<text x="103.4" y="72.6">~{IRQ}</text>
<text x="119" y="77">A10</text>
<text x="120.3" y="74.5">A9</text>
<text x="144.2" y="74.5">R2</text>
<text x="144.8" y="77">10k</text>
<text x="151.8" y="74.5">R3</text>
<text x="152.4" y="77">10k</text>
<text x="158.8" y="74.5">SERIAL Con</text>
<text x="55" y="83.4">AVMA</text>
<text x="56.8" y="80.8">LIC</text>
<text x="119" y="82.1">A12</text>
<text x="119" y="79.6">A11</text>
<text x="147.9" y="82.7">GND</text>
<text x="55.6" y="86.5">R/~{W}</text>
<text x="56.2" y="88.5">TSC</text>
<text x="103.4" y="88.5">AS</text>
<text x="119" y="89.7">A15</text>
<text x="119" y="87.2">A14</text>
<text x="119" y="84.6">A13</text>
<text x="40.5" y="93.5">E</text>
<text x="57.2" y="93.5">BS</text>
<text x="57.3" y="91">BA</text>
<text x="103.4" y="92.3">E</text>
<text x="120.2" y="93.5">BA</text>
<text x="40.5" y="96.1">Q</text>
<text x="51" y="99.8" transform="rotate(-90 51 99.8)">VSS</text>
<text x="54.8" y="96.1">BUSY</text>
<text x="113.9" y="98.6" transform="rotate(-90 113.9 98.6)">VSS</text>
<text x="118.5" y="96.7">R/~{W}</text>
<text x="115.1" y="102.4">U3</text>
<text x="117.6" y="105">MC6803EP</text>
<text x="48.2" y="111.3">GND</text>
<text x="111" y="110">GND</text>
<text x="184.1" y="112">U2B</text>
<text x="181.8" y="114.5">74HCT02</text>
<text x="111.2" y="120.2">VCC</text>
<text x="114.7" y="124.7">0.1u</text>
<text x="115.5" y="122.1">C1</text>
<text x="122.5" y="131">GND</text>
<text x="161.3" y="131">U2A</text>
<text x="106.1" y="134.8">U4</text>
<text x="117.5" y="134.8">74LS573</text>
<text x="158.9" y="133.5">74HCT02</text>
<text x="106.4" y="138.6">D0</text>
<text x="106.4" y="141.2">D1</text>
<text x="106.4" y="143.7">D2</text>
<text x="113.9" y="140" transform="rotate(-90 113.9 140)">VCC</text>
<text x="117" y="143.7">Q2</text>
<text x="117" y="141.2">Q1</text>
<text x="117" y="138.6">Q0</text>
<text x="186.2" y="142.4">74HCT02</text>
<text x="64.2" y="145.6">VCC</text>
<text x="68.6" y="147.5">C2</text>
<text x="106.4" y="146.2">D3</text>
<text x="106.4" y="148.8">D4</text>
<text x="117" y="148.8">Q4</text>
<text x="117" y="146.2">Q3</text>
<text x="147.2" y="149.4">GND</text>
<text x="186" y="144.3">U2C</text>
<text x="67.7" y="150.1">0.1u</text>
<text x="106.4" y="151.3">D5</text>
<text x="106.4" y="153.9">D6</text>
<text x="117" y="153.9">Q6</text>
<text x="117" y="151.3">Q5</text>
<text x="156.4" y="155.1">74HCT02</text>
<text x="158.7" y="152.6">U2D</text>
<text x="72.3" y="160.8">GND</text>
<text x="106.4" y="161.5">Load</text>
<text x="106.4" y="156.4">D7</text>
<text x="117" y="156.4">Q7</text>
<text x="24.2" y="167.2">VCC PWR_FLAG</text>
<text x="66.9" y="166.1" transform="rotate(-90 66.9 166.1)">VCC</text>
<text x="106.4" y="164">OE</text>
<text x="113.9" y="164.7" transform="rotate(-90 113.9 164.7)">GND</text>
<text x="72.4" y="168.5">U2E</text>
<text x="72.4" y="171">74HCT02</text>
<text x="147.9" y="172.3">GND</text>
<text x="20.3" y="179.9">PWR_FLAG</text>
<text x="31.7" y="179.9">GND</text>
<text x="66.9" y="175.5" transform="rotate(-90 66.9 175.5)">GND</text>
<text x="111" y="179.9">GND</text>
<text x="64" y="188.8">GND</text>
</g>
<g font-size="1.8" fill="#a90000">
<text x="49.9" y="33.7" transform="rotate(-90 49.9 33.7)">7</text>
<text x="100.3" y="35.3">37</text>
<text x="110.2" y="32.4" transform="rotate(-90 110.2 32.4)">7</text>
<text x="114" y="33" transform="rotate(-90 114 33)">21</text>
<text x="123.2" y="35.3">13</text>
<text x="148.6" y="35.3">1</text>
<text x="234.9" y="32.1">1</text>
<text x="234.9" y="34.7">3</text>
<text x="243.8" y="32.1">2</text>
<text x="243.8" y="34.7">4</text>
<text x="37.5" y="41.7">29</text>
<text x="37.5" y="39.1">30</text>
<text x="37.5" y="36.6">31</text>
<text x="60.3" y="41.7">10</text>
<text x="60.9" y="36.6">8</text>
<text x="60.9" y="39.1">9</text>
<text x="100.3" y="40.4">35</text>
<text x="100.3" y="37.8">36</text>
<text x="123.2" y="37.8">14</text>
<text x="123.2" y="40.4">15</text>
<text x="148.6" y="37.8">2</text>
<text x="148.6" y="40.4">3</text>
<text x="234.9" y="37.2">5</text>
<text x="234.9" y="39.8">7</text>
<text x="243.8" y="37.2">6</text>
<text x="243.8" y="39.8">8</text>
<text x="37.5" y="46.7">27</text>
<text x="37.5" y="44.2">28</text>
<text x="60.3" y="44.2">11</text>
<text x="60.3" y="46.7">12</text>
<text x="100.3" y="45.5">33</text>
<text x="100.3" y="42.9">34</text>
<text x="123.2" y="42.9">16</text>
<text x="123.2" y="45.5">17</text>
<text x="148.6" y="42.9">4</text>
<text x="148.6" y="45.5">5</text>
<text x="234.3" y="44.8">11</text>
<text x="234.3" y="47.4">13</text>
<text x="234.9" y="42.3">9</text>
<text x="243.2" y="42.3">10</text>
<text x="243.2" y="44.8">12</text>
<text x="243.2" y="47.4">14</text>
<text x="37.5" y="51.8">25</text>
<text x="37.5" y="49.3">26</text>
<text x="60.3" y="49.3">13</text>
<text x="60.3" y="51.8">14</text>
<text x="100.3" y="53.1">30</text>
<text x="100.3" y="50.5">31</text>
<text x="100.3" y="48">32</text>
<text x="123.2" y="48">18</text>
<text x="123.2" y="50.5">19</text>
<text x="123.2" y="53.1">20</text>
<text x="148.6" y="48">6</text>
<text x="148.6" y="50.5">7</text>
<text x="148.6" y="53.1">8</text>
<text x="234.3" y="49.9">15</text>
<text x="234.3" y="52.5">17</text>
<text x="243.2" y="49.9">16</text>
<text x="243.2" y="52.5">18</text>
<text x="37.5" y="54.4">24</text>
<text x="37.5" y="59.4">37</text>
<text x="60.3" y="54.4">15</text>
<text x="60.3" y="56.9">16</text>
<text x="60.3" y="59.4">17</text>
<text x="123.8" y="56.9">8</text>
<text x="123.8" y="59.4">9</text>
<text x="162.5" y="56.9">1</text>
<text x="162.5" y="59.4">2</text>
<text x="234.3" y="55">19</text>
<text x="234.3" y="57.5">21</text>
<text x="243.2" y="55">20</text>
<text x="243.2" y="57.5">22</text>
<text x="38.1" y="62">2</text>
<text x="38.1" y="64.5">3</text>
<text x="60.3" y="62">18</text>
<text x="60.3" y="64.5">19</text>
<text x="100.9" y="65.8">4</text>
<text x="100.9" y="63.2">6</text>
<text x="123.2" y="62">10</text>
<text x="123.2" y="64.5">11</text>
<text x="162.5" y="62">3</text>
<text x="162.5" y="64.5">4</text>
<text x="234.3" y="60.1">23</text>
<text x="234.3" y="62.6">25</text>
<text x="234.3" y="65.2">27</text>
<text x="243.2" y="60.1">24</text>
<text x="243.2" y="62.6">26</text>
<text x="243.2" y="65.2">28</text>
<text x="38.1" y="67.1">4</text>
<text x="60.3" y="67.1">20</text>
<text x="60.3" y="69.6">21</text>
<text x="100.9" y="68.3">2</text>
<text x="100.9" y="70.9">5</text>
<text x="123.2" y="67.1">12</text>
<text x="123.2" y="70.9">29</text>
<text x="162.5" y="67.1">5</text>
<text x="162.5" y="69.6">6</text>
<text x="234.3" y="67.7">29</text>
<text x="234.3" y="70.2">31</text>
<text x="243.2" y="67.7">30</text>
<text x="243.2" y="70.2">32</text>
<text x="60.3" y="72.1">22</text>
<text x="60.3" y="74.7">23</text>
<text x="123.2" y="75.9">27</text>
<text x="123.2" y="73.4">28</text>
<text x="234.3" y="72.8">33</text>
<text x="234.3" y="75.3">35</text>
<text x="234.3" y="77.9">37</text>
<text x="243.2" y="72.8">34</text>
<text x="243.2" y="75.3">36</text>
<text x="243.2" y="77.9">38</text>
<text x="37.5" y="79.8">40</text>
<text x="60.3" y="82.3">36</text>
<text x="60.3" y="79.8">38</text>
<text x="123.2" y="83.6">24</text>
<text x="123.2" y="81">25</text>
<text x="123.2" y="78.5">26</text>
<text x="234.3" y="80.4">39</text>
<text x="243.2" y="80.4">40</text>
<text x="60.3" y="84.8">32</text>
<text x="60.3" y="87.4">39</text>
<text x="60.9" y="89.9">6</text>
<text x="100.3" y="87.4">39</text>
<text x="123.2" y="88.6">22</text>
<text x="123.2" y="86.1">23</text>
<text x="37.5" y="92.5">34</text>
<text x="37.5" y="95">35</text>
<text x="60.3" y="95">33</text>
<text x="60.9" y="92.5">5</text>
<text x="100.3" y="91.2">40</text>
<text x="123.2" y="95">38</text>
<text x="123.8" y="92.5">3</text>
<text x="112.8" y="101" transform="rotate(-90 112.8 101)">1</text>
<text x="49.9" y="102.3" transform="rotate(-90 49.9 102.3)">1</text>
<text x="179.9" y="117.9">5</text>
<text x="179.9" y="122.9">6</text>
<text x="191.1" y="120.4">4</text>
<text x="102.2" y="137.5">2</text>
<text x="112.8" y="134" transform="rotate(-90 112.8 134)">20</text>
<text x="121.9" y="137.5">19</text>
<text x="157.1" y="136.3">2</text>
<text x="179.9" y="133.7">8</text>
<text x="190.5" y="136.3">10</text>
<text x="102.2" y="140.1">3</text>
<text x="102.2" y="142.6">4</text>
<text x="121.9" y="142.6">17</text>
<text x="121.9" y="140.1">18</text>
<text x="157.1" y="141.4">3</text>
<text x="168.2" y="138.8">1</text>
<text x="179.9" y="138.8">9</text>
<text x="102.2" y="145.2">5</text>
<text x="102.2" y="147.7">6</text>
<text x="121.9" y="147.7">15</text>
<text x="121.9" y="145.2">16</text>
<text x="102.2" y="150.2">7</text>
<text x="102.2" y="152.8">8</text>
<text x="102.2" y="155.3">9</text>
<text x="121.9" y="155.3">12</text>
<text x="121.9" y="152.8">13</text>
<text x="121.9" y="150.2">14</text>
<text x="65.8" y="160" transform="rotate(-90 65.8 160)">14</text>
<text x="101.6" y="160.4">11</text>
<text x="153.9" y="158.5">11</text>
<text x="165.1" y="161">13</text>
<text x="102.2" y="162.9">1</text>
<text x="153.9" y="163.6">12</text>
<text x="112.8" y="169.5" transform="rotate(-90 112.8 169.5)">10</text>
<text x="65.8" y="179.7" transform="rotate(-90 65.8 179.7)">7</text>
</g>
<g font-size="1.8" fill="#0f0f0f">
<text x="90.8" y="35.2">D0</text>
<text x="225.4" y="34.6">D0</text>
<text x="225.4" y="32">RDn</text>
<text x="249.6" y="34.6">D1</text>
<text x="249.6" y="32">WRn</text>
<text x="27.9" y="36.5">D0</text>
<text x="27.9" y="39">D1</text>
<text x="27.9" y="41.6">D2</text>
<text x="66" y="39">A1</text>
<text x="66" y="41.6">A2</text>
<text x="66" y="36.5">A0</text>
<text x="90.8" y="37.8">D1</text>
<text x="90.8" y="40.3">D2</text>
<text x="225.4" y="39.7">D4</text>
<text x="225.4" y="37.1">D2</text>
<text x="249.6" y="39.7">D5</text>
<text x="249.6" y="37.1">D3</text>
<text x="27.9" y="46.6">D4</text>
<text x="27.9" y="44.1">D3</text>
<text x="66" y="46.6">A4</text>
<text x="66" y="44.1">A3</text>
<text x="90.8" y="47.9">D5</text>
<text x="90.8" y="45.4">D4</text>
<text x="90.8" y="42.8">D3</text>
<text x="225.4" y="42.2">D6</text>
<text x="225.4" y="44.7">A0</text>
<text x="225.4" y="47.3">A2</text>
<text x="249.6" y="47.3">A3</text>
<text x="249.6" y="44.7">A1</text>
<text x="249.6" y="42.2">D7</text>
<text x="27.9" y="51.7">D6</text>
<text x="27.9" y="49.2">D5</text>
<text x="66" y="49.2">A5</text>
<text x="66" y="51.7">A6</text>
<text x="90.8" y="53">D7</text>
<text x="90.8" y="50.5">D6</text>
<text x="225.4" y="49.8">A4</text>
<text x="225.4" y="52.4">A6</text>
<text x="249.6" y="52.4">A7</text>
<text x="249.6" y="49.8">A5</text>
<text x="27.9" y="54.3">D7</text>
<text x="27.9" y="59.3">~{RES}</text>
<text x="66" y="54.3">A7</text>
<text x="66" y="59.3">A9</text>
<text x="66" y="56.8">A8</text>
<text x="225.4" y="60">A12</text>
<text x="225.4" y="57.4">A10</text>
<text x="225.4" y="54.9">A8</text>
<text x="249.6" y="57.4">A11</text>
<text x="249.6" y="54.9">A9</text>
<text x="249.6" y="60">A13</text>
<text x="27.9" y="61.9">~{NMI}</text>
<text x="27.9" y="64.4">~{IRQ}</text>
<text x="66" y="61.9">A10</text>
<text x="66" y="64.4">A11</text>
<text x="90.8" y="65.7">~{NMI}</text>
<text x="90.8" y="63.2">~{RES}</text>
<text x="225.4" y="62.5">A14</text>
<text x="225.4" y="65.1">R/~{W}</text>
<text x="249.6" y="65.1">PHI2</text>
<text x="249.6" y="62.5">A15</text>
<text x="66" y="67">A12</text>
<text x="66" y="69.5">A13</text>
<text x="90.8" y="70.8">~{IRQ}</text>
<text x="90.8" y="68.2">~{HALT}</text>
<text x="128.3" y="70.8">A8</text>
<text x="225.4" y="70.1">~{NMI}</text>
<text x="225.4" y="67.6">~{IRQ}</text>
<text x="249.6" y="67.6">~{RES}</text>
<text x="66" y="74.6">A15</text>
<text x="66" y="72">A14</text>
<text x="128.3" y="73.3">A9</text>
<text x="128.3" y="75.9">A10</text>
<text x="225.4" y="77.8">8000</text>
<text x="225.4" y="72.7">E000</text>
<text x="225.4" y="75.2">A000</text>
<text x="249.6" y="75.2">PHI1</text>
<text x="27.9" y="79.7">~{HALT}</text>
<text x="128.3" y="80.9">A12</text>
<text x="128.3" y="78.4">A11</text>
<text x="128.3" y="83.5">A13</text>
<text x="225.4" y="80.3">VCC</text>
<text x="250.2" y="80.3">GND</text>
<text x="64.8" y="87.3">TSC</text>
<text x="64.8" y="84.7">R/~{W}</text>
<text x="90.8" y="87.3">PHI1</text>
<text x="128.3" y="88.6">A15</text>
<text x="128.3" y="86">A14</text>
<text x="27.9" y="92.4">E</text>
<text x="90.8" y="91.1">PHI2</text>
<text x="127.6" y="94.9">R/~{W}</text>
<text x="144.8" y="117.8">E</text>
<text x="207" y="120.3">PHI1</text>
<text x="90.8" y="137.4">D0</text>
<text x="132.8" y="137.4">A0</text>
<text x="207" y="136.2">PHI2</text>
<text x="90.8" y="142.5">D2</text>
<text x="90.8" y="140">D1</text>
<text x="132.8" y="140">A1</text>
<text x="132.8" y="142.5">A2</text>
<text x="90.8" y="145.1">D3</text>
<text x="90.8" y="147.6">D4</text>
<text x="132.8" y="145.1">A3</text>
<text x="132.8" y="147.6">A4</text>
<text x="90.8" y="155.2">D7</text>
<text x="90.8" y="150.1">D5</text>
<text x="90.8" y="152.7">D6</text>
<text x="132.8" y="152.7">A6</text>
<text x="132.8" y="155.2">A7</text>
<text x="132.8" y="150.1">A5</text>
<text x="90.8" y="160.3">PHI1</text>
</g>
<g font-size="1.8" fill="#0000c2">
<text x="168.9" y="58.4">GND</text>
<text x="168.9" y="63.5">+5V</text>
<text x="168.9" y="61">CTS</text>
<text x="168.9" y="71.1">RTS</text>
<text x="168.9" y="66">TxD</text>
<text x="168.9" y="68.6">RxD</text>
</g>
</svg>
